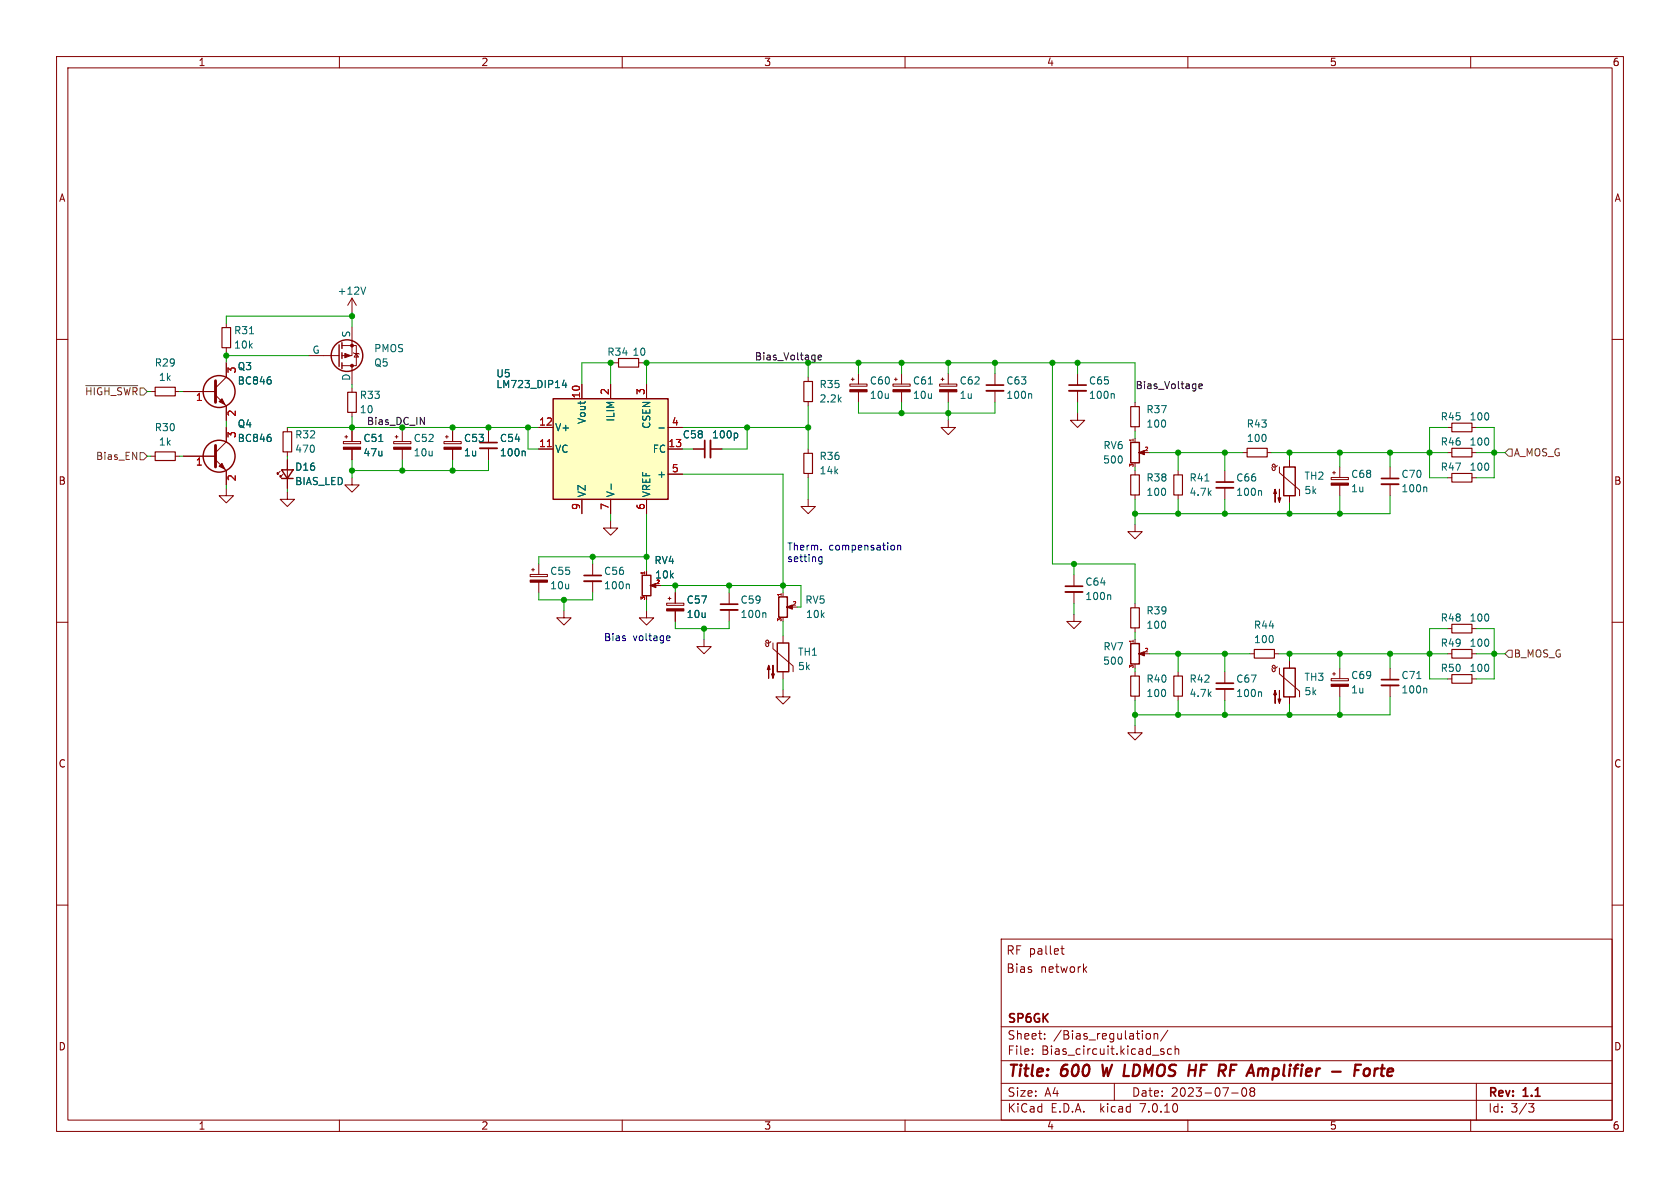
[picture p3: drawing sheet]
<svg xmlns="http://www.w3.org/2000/svg" width="297mm" height="210mm" viewBox="0 0 297 210" stroke-linecap="round" stroke-linejoin="round" font-family="sans-serif">
<g fill="none" stroke="#840000" stroke-width=".18">
<path d="M10 10h277v190h-277zM12 12h273v186h-273zM60 10v2M110 10v2M160 10v2M210 10v2M260 10v2M10 60h2M40 57.2v.7M62.2 57.8v5.1h-1.7M62.2 52.7l-.7 1.3M62.2 52.7v2.5"/>
<path d="M62.2 52.7l.8 1.3M285 60h2M26.7 69.2h.7M31 69.2h.7M32.4 69.2h5.7M38.1 69.9l1.9 1.9v2.5M40 75.6v2.5l-1.9 1.9M40 61.5v.7M40 64.1v2.6l-1.9 1.9M50.8 75.6v.7M50.8 79.9v.7M54.6 62.9h5.3"/>
<path d="M60.5 61.1h2.5v3.5h-2.5M60.7 78.1h3.1v.3h-3.1zM61 77.2h.5M61.2 77v.5M62.2 64.6v3.3M62.2 68.6v.7M62.2 72.9v.8M62.2 76.2v1.9M62.2 79.4v1.9M62.5 62.4l.1 .1h.8l.1 .1M63 62.5l.4 .6h-.8zM69.6 78.1h3v.3h-3z"/>
<path d="M69.8 77.2h.6M70.1 77v.5M71.1 76.2v1.9M71.1 79.4v1.9M78.5 78.1h3v.3h-3zM78.7 77.2h.5M79 77v.5M80 76.2v1.9M80 79.4v1.9M86.4 76.2v2M86.4 79.2v2.1M95.2 79.4h2.6"/>
<path d="M95.2 75.6h2.6M102.9 67.9v2.6M107.9 67.9v2.6M108.6 64.1h.7M112.9 64.1h.8M114.3 67.9v2.6M118.1 79.4h2.5M118.1 75.6h2.5M122.6 79.4h2M125.6 79.4h2M142.9 66.7v.7M142.9 71v.8"/>
<path d="M142.9 79.4v.7M150.2 67.9h3.1v.4h-3.1zM150.5 67.1h.5M150.7 66.8v.5M151.8 66v1.9M151.8 69.3v1.8M157.9 67.9h3v.4h-3zM158.1 67.1h.5M158.4 66.8v.5M159.4 66v1.9M159.4 69.3v1.8M166.1 67.9h3.1v.4h-3.1z"/>
<path d="M166.4 67.1h.5M166.6 66.8v.5M167.6 74.3v1.3h1.3l-1.3 1.2-1.2-1.2h1.2M167.6 66v1.9M167.6 69.3v1.8M175.9 66v2.1M175.9 69.1v2M190.5 73v1.3h1.3l-1.3 1.3-1.3-1.3h1.3M190.5 66v2.1M190.5 69.1v2M200.7 71.1v.8M200.7 75.4v.8"/>
<path d="M200.7 77.5v.6M255.9 75.6h.8M260.2 75.6h.8M26.7 80.6h.7M31 80.6h.7M32.4 80.6h5.7M38.1 81.3l1.9 1.9v2.5M40 86.4v1.2h1.3l-1.3 1.3-1.3-1.3h1.3M49.5 83.3l-.5 .5v-.2v.2h.3M50 83.8l-.5 .5v-.2v.2h.3M50.8 87v1.3h1.3l-1.3 1.2-1.3-1.2h1.3M50.8 81.3v5.1"/>
<path d="M62.2 84.5v1.2h1.3l-1.3 1.3-1.2-1.3h1.2M95.2 99.7v1.8M102.9 88.3v2.5M104.8 99.7v2M107.9 92.1v1.2h1.3l-1.3 1.3-1.2-1.3h1.2M107.9 88.3v2.5M114.3 88.3v2.5M118.1 83.8h2.5M142.9 88.3v1.2h1.2l-1.2 1.3-1.3-1.3h1.3M142.9 83.7v.8M200.7 92.7v1.3h1.2l-1.2 1.3-1.3-1.3h1.3M200.7 83.2v.7"/>
<path d="M200.7 87.5v.8M202.2 80h1M208.3 83.2v.7M208.3 87.5v.8M216.5 83.2v2M216.5 86.2v2.1M219.7 80h.8M224 80h.8M225.8 82.3l-.2 .2-.4 .1-.2-.2v-.2l.2-.2 .2 .2v.8l-.1 .2-.3-.1-.2-.4M226.2 82.6v1l3.5 3v1M228 81.3v1.3M228 87.6v1.3"/>
<path d="M235.3 84.4h3.1v.4h-3.1zM235.6 83.6h.5M235.8 83.3v.5M236.9 82.6v1.8M236.9 85.8v1.8M245.7 82.6v2M245.7 85.6v2M255.9 80h.8M255.9 84.5h.8M260.2 80h.8M260.2 84.5h.8M10 110h2"/>
<path d="M93.7 101.5h3.1v.4h-3.1zM94 100.7h.5M94.2 100.5v.5M95.2 102.9v1.9M99.7 108v1.2h1.3l-1.3 1.3-1.3-1.3h1.3M104.8 102.7v2.1M114.3 108v1.2h1.3l-1.3 1.3-1.3-1.3h1.3M114.3 101v.6M115.8 103.5h1M117.9 106.6h3v.4h-3zM118.1 105.8h.5M118.4 105.5v.5"/>
<path d="M119.4 104.8v1.8M119.4 108v1.9M124.5 113v1.3h1.2l-1.2 1.3-1.3-1.3h1.3M128.9 104.8v2M128.9 107.8v2.1M136.3 113.4l-.3 .2-.3 .1-.3-.1v-.3l.3-.1 .2 .1v.8l-.2 .2-.2-.1-.2-.4M136.7 113.7v1l3.5 3v1M138.4 104.8v.6M138.4 112.4v1.3M138.4 118.7v1.3M140 107.3h1M189.9 108.6v1.3h1.2l-1.2 1.2-1.3-1.2h1.3"/>
<path d="M189.9 101.6v2M189.9 104.6v2.1M200.7 106.7v.7M200.7 111v.8M200.7 113v.7M200.7 118.7v.8M202.2 115.6h1M208.3 118.7v.8M216.5 118.7v2.1M221 115.6h.7M225.3 115.6h.8M225.8 117.9l-.2 .2h-.4l-.2-.1v-.3l.2-.1 .2 .2v.7l-.1 .2h-.3l-.2-.5"/>
<path d="M226.2 118.1v1l3.5 3.1v1M228 116.8v1.3M235.3 120h3.1v.3h-3.1zM235.6 119.1h.5M235.8 118.9v.5M236.9 118.1v1.9M245.7 118.1v2M255.9 115.6h.8M255.9 111.1h.8M260.2 115.6h.8M260.2 111.1h.8M285 110h2"/>
<path d="M138.4 121.9v1.3h1.3l-1.3 1.3-1.2-1.3h1.2M200.7 128.3v1.2h1.2l-1.2 1.3-1.3-1.3h1.3M200.7 123.1v.7M208.3 123.1v.7M216.5 121.8v2M228 123.2v1.3M236.9 121.3v1.9M245.7 121.2v2M255.9 120h.8M260.2 120h.8M10 160h2M285 160h2"/>
<path d="M177 166h108v32h-108zM187.5 167.7h.6M187.8 167.2v1.3l.3 .2M191.7 171.3l.4 .6M192.1 170.9l-.6 .6M60 198v2M110 198v2M160 198v2M177 194.5h108M177 191.5h108M177 187.5h108M177 181.5h108"/>
<path d="M182.5 186.3v.1M182.5 185.5v.1M184.7 183.6v.1M184.7 182.8v.1M197 191.5v3M202.7 182.8l.2-.1 .4 .1 .1 .6-.2 .2-.3 .1-.2-.1zM204 182.8l.2-.1 .4 .1 .1 .9M204 182.7v1M205.2 185.7l.6 .4-.2 .3-.4-.1M205.7 185.5l-.3-.1-.2 .2M206.5 182.1l-1.3 2M207.1 185.5l-.4-.1-.3 .3v.4l.1 .2h.6"/>
<path d="M207.7 185.5l.3-.1 .3 .1 .1 .9M207.7 184.9v1.5M210 198v2M217.7 193.2h1.2M219.7 192.4l.2-.1a.81 .81 0 0 1 .6 .6 .81 .81 0 0 1-.3 .8l-.2 .1a.81 .81 0 0 1-.3-1.4zM221.2 192.9l-.2-.2 .2-.4 .5 .1 .1 .2-.3 .3M221.2 192.9l-.2 .3v.3l.2 .3 .5-.1 .1-.2-.1-.4-.2-.2M221.2 192.9h.3M260 198v2M261 191.5v6.5M270.2 195.1h1l-.5 .6 .4 .1 .1 .5-.3 .3h-.4"/>
</g>
<path d="M194.9 188.2l.2 2 .6-1.4M217.5 189.2h.7M218.6 188.2h-1l-.2 2M223.7 188.9h.2M240.6 188.2h-1l-.2 2M241.4 189l.2-.1 .4 .1M243.1 188.9l-.2 1.3M243.7 188.9l-.4 .1-.3 .3M244 188.9h.8M244.4 188.2l-.2 1.7 .2 .3" fill="none" stroke="#840000" stroke-width=".4"/>
<path d="M84.8 79.2h3.1M125.6 77.9v3M174.4 69.1h3M189 69.1h3M215 86.2h3.1M244.2 85.6h3.1M103.3 102.7h3M127.4 107.8h3M188.3 104.6h3.1M215 121.8h3.1M244.2 121.2h3.1" fill="none" stroke="#840000" stroke-width=".33"/>
<path d="M84.8 78.2h3.1M124.6 77.9v3M174.4 68.1h3M189 68.1h3M215 85.2h3.1M244.2 84.6h3.1M103.3 101.7h3M127.4 106.8h3M188.3 103.6h3.1M215 120.8h3.1M244.2 120.1h3.1" fill="none" stroke="#840000" stroke-width=".3"/>
<g fill="none" stroke="#006464" stroke-width=".18">
<path d="M44.1 59h.7M64.6 50.7l-.4 1.3M47.8 77.3l.1 .2-.1 .5M47.8 67.2l.1 .1-.1 .5M67 78h.7M92.7 79.7l.2 .2v.7M99.7 67.2l-.3 .9h.8M100 67.7v.8M116.5 75.7h1M130.2 76.6l.2 .2v.4l-.2 .2M164.1 67.9h.7M182.2 69.6l.2 .2v.6"/>
<path d="M196.8 69.6l.2 .2v.6M108 85.6v.9M213 85h.7M222.8 86.7l.2 .2v.7M252.1 86.1l.1 .2v.6M111.1 103.2l.2 .2v.7M135.2 108.3l.2 .2v.7M196.2 105.1l.2 .2v.7M250.5 120h.7M222.8 122.3l.2 .2v.6M252.1 121.7l.1 .1v.7"/>
</g>
<g fill="#840000" stroke="#840000" stroke-width=".18">
<path d="M201.3 80l1-.4v.8l-1-.4h.2z"/>
<path d="M69.6 79h3v.4h-3z"/>
<path d="M93.7 102.5h3.1v.4h-3.1z"/>
<path d="M78.5 79h3v.4h-3z"/>
<path d="M225.4 86.5l.3 .7h-.5l.2-.7v2.3z"/>
<path d="M226.2 86.5v2.3l-.3-.8h.5l-.2 .8z"/>
<path d="M235.3 85.4h3.1v.4h-3.1z"/>
<path d="M150.2 68.9h3.1v.4h-3.1z"/>
<path d="M235.3 121h3.1v.3h-3.1z"/>
<path d="M225.4 122l.3 .8h-.5l.2-.8v2.3z"/>
<path d="M226.2 122v2.3l-.3-.7h.5l-.2 .7z"/>
<path d="M201.3 115.6l1-.4v.8l-1-.4h.2z"/>
<path d="M38.7 82.4l.5-.5 .6 1z"/>
<path d="M60.7 79h3.1v.4h-3.1z"/>
<path d="M61 62.5l1 .4-1 .3z"/>
<path d="M157.9 68.9h3v.4h-3z"/>
<path d="M38.7 71l.5-.5 .6 1z"/>
<path d="M166.1 68.9h3.1v.4h-3.1z"/>
<path d="M139.1 107.3l1-.4v.8l-1-.4h.2z"/>
<path d="M135.9 117.6l.2 .8h-.5l.3-.8v2.3z"/>
<path d="M136.7 117.6v2.3l-.3-.8h.5l-.2 .8z"/>
<path d="M117.9 107.6h3v.4h-3z"/>
<path d="M114.9 103.5l1.1-.4v.8l-1.1-.4h.3z"/>
<circle cx="62.2" cy="61.1" r=".25"/>
<circle cx="62.2" cy="64.6" r=".25"/>
</g>
<g fill="none" stroke="#840000" stroke-width=".25">
<path d="M59.9 61v3.8M60.5 60.6v1M60.5 62.4v1M60.5 64.1v1.1M97.8 70.5h20.3v17.8h-20.3zM199.9 78.2h1.5v3.6h-1.5zM49.8 83.1h2l-1 1.5zM49.8 84.6h2M226.9 82.6h2.1v5h-2.1zM113.5 101.7h1.6v3.6h-1.6zM137.4 113.7h2v5h-2zM137.7 105.5h1.5v3.6h-1.5z"/>
<path d="M199.9 113.8h1.5v3.6h-1.5zM226.9 118.1h2.1v5.1h-2.1z"/>
<circle cx="38.7" cy="69.2" r="2.82"/>
<circle cx="61.3" cy="62.9" r="2.79"/>
<circle cx="38.7" cy="80.6" r="2.82"/>
</g>
<g fill="none" stroke="#840000" stroke-width=".2">
<path d="M39.2 57.9h1.6v3.6h-1.6zM27.4 79.9h3.6v1.5h-3.6zM27.4 68.5h3.6v1.5h-3.6zM50 76.3h1.6v3.6h-1.6zM61.5 69.3h1.5v3.6h-1.5zM109.3 63.4h3.6v1.5h-3.6zM142.1 67.4h1.5v3.6h-1.5zM199.9 71.9h1.5v3.5h-1.5zM220.5 79.2h3.5v1.6h-3.5zM256.7 79.2h3.5v1.6h-3.5zM256.7 74.8h3.5v1.5h-3.5zM142.1 80.1h1.5v3.6h-1.5z"/>
<path d="M199.9 83.9h1.5v3.6h-1.5zM207.5 83.9h1.5v3.6h-1.5zM256.7 83.7h3.5v1.5h-3.5zM199.9 119.5h1.5v3.6h-1.5zM199.9 107.4h1.5v3.6h-1.5zM207.5 119.5h1.5v3.6h-1.5zM221.7 114.8h3.6v1.5h-3.6zM256.7 114.8h3.5v1.5h-3.5zM256.7 119.3h3.5v1.5h-3.5zM256.7 110.4h3.5v1.5h-3.5z"/>
</g>
<path d="M97.8 70.5h20.3v17.8h-20.3z" fill="#ffffc2" stroke="#ffffc2" stroke-width=".18"/>
<path d="M96.8 79h.7" fill="none" stroke="#a90000" stroke-width=".18"/>
<path d="M38.1 78.7v3.9M38.1 67.3v3.8" fill="none" stroke="#840000" stroke-width=".51"/>
<path d="M15.2 68.2h9.1M266.7 79.4h.6v1.2h-.6l-.6-.6zM24.8 80h.6l.6 .6-.6 .7h-.6zM266.7 114.9h.6v1.3h-.6l-.6-.6z" fill="none" stroke="#725600" stroke-width=".18"/>
<path d="M74.3 73.8l.7 1.3v-1.3M144.6 63.2l.6-.1v-.3h-.4l-.2 .2 .1 .6h.5M211.9 68.3l.7-.1-.1-.3h-.4l-.2 .1 .1 .6h.5" fill="none" stroke="#0f0f0f" stroke-width=".18"/>
<path d="M144.8 99.2l.2 .1 .3-.1M145.2 97.1v.1M145.3 98.4v1.1l-.2 .2-.3-.1M145.3 98.5l-.3-.1-.2 .2M158 96.5l.2 .1-.2 .6M158.7 96.5l.2-.1 .3 .1v.7M158.7 96.4v.8M118 112.4l.4 .1 .1 .2-.7 .1M118.4 113.2l-.4 .1" fill="none" stroke="#0000c2" stroke-width=".18"/>
<g fill="none" stroke="#009600" stroke-width=".18">
<path d="M62.2 55.2v2.6M62.2 55.9h-22.2v1.3M31.7 69.2h.7M40 62.2v1.9M40 74.3v1.3M40 62.9h14.6M50.8 75.6h44.4M62.2 67.9v.7M62.2 73.7v2.5M71.1 75.6v.6M80 75.6v.6M86.4 75.6v.6"/>
<path d="M93.3 75.6v3.8h1.9M107.9 64.1v3.8M108.6 64.1h-5.7v3.8M113.7 64.1h87v7M114.3 64.1v3.8M120.6 75.6h22.3M120.6 79.4h2M132.1 75.6v3.8h-4.5M142.9 64.1v2.6M142.9 71.8v7.6M151.8 71.1v1.9h24.1v-1.9M151.8 64.1v1.9"/>
<path d="M159.4 64.1v1.9M159.4 71.1v1.9M167.6 64.1v1.9M167.6 71.1v3.2M175.9 64.1v1.9M186.1 64.1v35.6h14.6v7M190.5 64.1v1.9M190.5 71.1v1.9M200.7 76.2v1.3M255.9 75.6h-3.2v8.9h3.2M261 75.6h3.2v8.9h-3.2M26 80.6h.7"/>
<path d="M31.7 80.6h.7M40 85.7v.7M50.8 80.6v.7M50.8 86.4v.6M62.2 81.3v3.2M71.1 81.3v1.9M80 81.3v1.9M86.4 81.3v1.9h-24.2M104.8 98.4v1.3M107.9 90.8v1.3M114.3 90.8v10.2M114.3 98.4h-19.1v1.3"/>
<path d="M120.6 83.8h17.8v21M142.9 84.5v3.8M189.9 99.7v1.9M200.7 82.6v.6M200.7 88.3v4.4M203.2 80h16.5M208.3 80v3.2M208.3 88.3v2.5M216.5 80v3.2M216.5 88.3v2.5M224.8 80h31.1M228 80v1.3"/>
<path d="M228 88.9v1.9M236.9 80v2.6M236.9 87.6v3.2M245.7 87.6v3.2h-45M245.7 80v2.6M261 80h5.1M95.2 104.8v1.2h9.6v-1.2M99.7 106v2M114.3 106v2M116.8 103.5h24.8v3.8h-.6M119.4 109.9v1.2h9.5v-1.2M119.4 103.5v1.3"/>
<path d="M124.5 111.1v1.9M128.9 103.5v1.3M138.4 109.9v2.5M189.9 106.7v1.9M200.7 111.8v1.2M200.7 118.1v.6M203.2 115.6h17.8M208.3 115.6v3.1M216.5 115.6v3.1M226.1 115.6h29.8M228 115.6v1.2M236.9 115.6v2.5"/>
<path d="M245.7 115.6v2.5M255.9 111.1h-3.2v8.9h3.2M261 111.1h3.2v8.9h-3.2M261 115.6h5.1M138.4 120v1.9M200.7 123.8v4.5M208.3 123.8v2.6M216.5 123.8v2.6M228 124.5v1.9M236.9 123.2v3.2M245.7 123.2v3.2h-45"/>
</g>
<g fill="#009600" stroke="#009600" stroke-width=".18">
<circle cx="167.6" cy="64.1" r=".46"/>
<circle cx="175.9" cy="64.1" r=".46"/>
<circle cx="186.1" cy="64.1" r=".46"/>
<circle cx="190.5" cy="64.1" r=".46"/>
<circle cx="167.6" cy="73" r=".46"/>
<circle cx="216.5" cy="90.8" r=".46"/>
<circle cx="216.5" cy="80" r=".46"/>
<circle cx="252.7" cy="80" r=".46"/>
<circle cx="236.9" cy="80" r=".46"/>
<circle cx="236.9" cy="90.8" r=".46"/>
<circle cx="264.2" cy="115.6" r=".46"/>
<circle cx="228" cy="90.8" r=".46"/>
<circle cx="228" cy="80" r=".46"/>
<circle cx="245.7" cy="80" r=".46"/>
<circle cx="264.2" cy="80" r=".46"/>
<circle cx="228" cy="126.4" r=".46"/>
<circle cx="236.9" cy="126.4" r=".46"/>
<circle cx="236.9" cy="115.6" r=".46"/>
<circle cx="245.7" cy="115.6" r=".46"/>
<circle cx="252.7" cy="115.6" r=".46"/>
<circle cx="228" cy="115.6" r=".46"/>
<circle cx="200.7" cy="126.4" r=".46"/>
<circle cx="208.3" cy="126.4" r=".46"/>
<circle cx="216.5" cy="115.6" r=".46"/>
<circle cx="216.5" cy="126.4" r=".46"/>
<circle cx="208.3" cy="115.6" r=".46"/>
<circle cx="200.7" cy="90.8" r=".46"/>
<circle cx="208.3" cy="90.8" r=".46"/>
<circle cx="208.3" cy="80" r=".46"/>
<circle cx="189.9" cy="99.7" r=".46"/>
<circle cx="93.3" cy="75.6" r=".46"/>
<circle cx="71.1" cy="83.2" r=".46"/>
<circle cx="80" cy="75.6" r=".46"/>
<circle cx="80" cy="83.2" r=".46"/>
<circle cx="104.8" cy="98.4" r=".46"/>
<circle cx="86.4" cy="75.6" r=".46"/>
<circle cx="99.7" cy="106" r=".46"/>
<circle cx="107.9" cy="64.1" r=".46"/>
<circle cx="114.3" cy="64.1" r=".46"/>
<circle cx="132.1" cy="75.6" r=".46"/>
<circle cx="142.9" cy="75.6" r=".46"/>
<circle cx="151.8" cy="64.1" r=".46"/>
<circle cx="159.4" cy="64.1" r=".46"/>
<circle cx="159.4" cy="73" r=".46"/>
<circle cx="119.4" cy="103.5" r=".46"/>
<circle cx="138.4" cy="103.5" r=".46"/>
<circle cx="124.5" cy="111.1" r=".46"/>
<circle cx="128.9" cy="103.5" r=".46"/>
<circle cx="114.3" cy="98.4" r=".46"/>
<circle cx="62.2" cy="75.6" r=".46"/>
<circle cx="62.2" cy="55.9" r=".46"/>
<circle cx="62.2" cy="83.2" r=".46"/>
<circle cx="40" cy="62.9" r=".46"/>
</g>
<g font-size="2.8" fill="#840000">
<text x="178" y="190.9">Title:</text>
<text x="187.7" y="190.9">600</text>
<text x="195.7" y="190.9">W LDMOS</text>
<text x="212.5" y="190.9">HF</text>
<text x="218.7" y="190.9">RF</text>
<text x="224.7" y="190.9">Amplifier</text>
<text x="240.3" y="190.9">-</text>
<text x="245.1" y="190.9">Forte</text>
</g>
<g font-size="2.1" fill="#840000">
<text x="177.8" y="169">RF pallet</text>
<text x="177.8" y="172.2">Bias</text>
<text x="183.9" y="172.2">network</text>
<text x="178" y="184">Sheet:</text>
<text x="178" y="181.2">SP6GK</text>
<text x="186.2" y="184">/Bias_regulation/</text>
<text x="178" y="186.7">File:</text>
<text x="184.1" y="186.7">Bias_circuit.kicad_sch</text>
<text x="178" y="196.9">KiCad</text>
<text x="178" y="194.1">Size:</text>
<text x="184.7" y="194.1">A4</text>
<text x="185.7" y="196.9">E.D.A.</text>
<text x="194.6" y="196.9">kicad</text>
<text x="200" y="194.1">Date:</text>
<text x="201.8" y="196.9">7.0.10</text>
<text x="207" y="194.1">2023-07-08</text>
<text x="263" y="194.3">Rev:</text>
<text x="263" y="196.9">Id:</text>
<text x="267.1" y="196.9">3/3</text>
<text x="269.4" y="194.3">1.1</text>
</g>
<g font-size="1.8" fill="#840000">
<text x="35" y="11.9">1</text>
<text x="85" y="11.9">2</text>
<text x="135" y="11.9">3</text>
<text x="185" y="11.9">4</text>
<text x="235" y="11.9">5</text>
<text x="285" y="11.9">6</text>
<text x="10.3" y="35.9">A</text>
<text x="285.3" y="35.9">A</text>
<text x="10.3" y="85.9">B</text>
<text x="285.3" y="85.9">B</text>
<text x="10.3" y="135.9">C</text>
<text x="285.3" y="135.9">C</text>
<text x="10.3" y="185.9">D</text>
<text x="285.3" y="185.9">D</text>
<text x="35" y="199.9">1</text>
<text x="85" y="199.9">2</text>
<text x="135" y="199.9">3</text>
<text x="185" y="199.9">4</text>
<text x="235" y="199.9">5</text>
<text x="285" y="199.9">6</text>
</g>
<g font-size="1.8" fill="#006464">
<text x="59.6" y="52.3">+12V</text>
<text x="41.3" y="59.3">R31</text>
<text x="62" y="59.8" transform="rotate(-90 62 59.8)">S</text>
<text x="27.3" y="65">R29</text>
<text x="41.3" y="61.8">10k</text>
<text x="41.9" y="65.6">Q3</text>
<text x="55.1" y="62.6">G</text>
<text x="66" y="65">Q5</text>
<text x="66" y="62.5">PMOS</text>
<text x="107.3" y="63.1">R34</text>
<text x="111.7" y="63.1">10</text>
<text x="28" y="67.5">1k</text>
<text x="41.9" y="68.2">BC846</text>
<text x="62" y="67.4" transform="rotate(-90 62 67.4)">D</text>
<text x="63.5" y="70.7">R33</text>
<text x="87.6" y="66.9">U5</text>
<text x="87.6" y="68.8">LM723_DIP14</text>
<text x="144.8" y="71.3">2.2k</text>
<text x="144.8" y="68.8">R35</text>
<text x="153.7" y="68.2">C60</text>
<text x="153.7" y="70.7">10u</text>
<text x="161.3" y="68.2">C61</text>
<text x="161.3" y="70.7">10u</text>
<text x="169.6" y="70.7">1u</text>
<text x="169.6" y="68.2">C62</text>
<text x="177.8" y="70.7">100n</text>
<text x="177.8" y="68.2">C63</text>
<text x="192.4" y="70.7">100n</text>
<text x="192.4" y="68.2">C65</text>
<text x="27.3" y="76.4">R30</text>
<text x="41.9" y="75.8">Q4</text>
<text x="52.1" y="77.7">R32</text>
<text x="98" y="76.4">V+</text>
<text x="103.7" y="75.1" transform="rotate(-90 103.7 75.1)">Vout</text>
<text x="108.8" y="74.6" transform="rotate(-90 108.8 74.6)">ILIM</text>
<text x="115.2" y="75.9" transform="rotate(-90 115.2 75.9)">CSEN</text>
<text x="120.6" y="77.7">C58</text>
<text x="125.8" y="77.7">100p</text>
<text x="202.6" y="75.8">100</text>
<text x="202.6" y="73.3">R37</text>
<text x="220.3" y="75.8">R43</text>
<text x="254.6" y="74.5">R45</text>
<text x="259.7" y="74.5">100</text>
<text x="28" y="79">1k</text>
<text x="41.9" y="78.3">BC846</text>
<text x="52.1" y="80.2">470</text>
<text x="52.1" y="83.4">D16</text>
<text x="64.1" y="78.3">C51</text>
<text x="64.1" y="80.9">47u</text>
<text x="73" y="78.3">C52</text>
<text x="73" y="80.9">10u</text>
<text x="81.9" y="80.9">1u</text>
<text x="81.9" y="78.3">C53</text>
<text x="88.3" y="80.9">100n</text>
<text x="88.3" y="78.3">C54</text>
<text x="98" y="80.2">VC</text>
<text x="115.3" y="80.2">FC</text>
<text x="144.8" y="81.5">R36</text>
<text x="194.9" y="82.1">500</text>
<text x="195" y="79.6">RV6</text>
<text x="220.3" y="78.3">100</text>
<text x="254.6" y="79">R46</text>
<text x="254.6" y="83.4">R47</text>
<text x="259.7" y="79">100</text>
<text x="259.7" y="83.4">100</text>
<text x="52.1" y="86">BIAS_LED</text>
<text x="103.7" y="88" transform="rotate(-90 103.7 88)">VZ</text>
<text x="108.8" y="88" transform="rotate(-90 108.8 88)">V-</text>
<text x="115.2" y="88" transform="rotate(-90 115.2 88)">VREF</text>
<text x="116.1" y="84.7">+</text>
<text x="144.8" y="84">14k</text>
<text x="202.6" y="87.9">100</text>
<text x="202.6" y="85.3">R38</text>
<text x="210.2" y="87.9">4.7k</text>
<text x="210.2" y="85.3">R41</text>
<text x="218.4" y="87.9">100n</text>
<text x="218.4" y="85.3">C66</text>
<text x="230.5" y="85">TH2</text>
<text x="230.5" y="87.5">5k</text>
<text x="238.8" y="87.2">1u</text>
<text x="238.8" y="84.7">C68</text>
<text x="247.7" y="87.2">100n</text>
<text x="247.7" y="84.7">C70</text>
<text x="97.2" y="101.8">C55</text>
<text x="106.7" y="101.8">C56</text>
<text x="115.6" y="99.9">RV4</text>
<text x="97.2" y="104.4">10u</text>
<text x="106.7" y="104.4">100n</text>
<text x="115.7" y="102.5">10k</text>
<text x="121.3" y="106.9">C57</text>
<text x="130.8" y="106.9">C59</text>
<text x="142.3" y="106.9">RV5</text>
<text x="191.8" y="106.3">100n</text>
<text x="191.8" y="103.7">C64</text>
<text x="121.3" y="109.4">10u</text>
<text x="130.8" y="109.4">100n</text>
<text x="142.4" y="109.4">10k</text>
<text x="202.6" y="111.4">100</text>
<text x="202.6" y="108.8">R39</text>
<text x="221.6" y="111.4">R44</text>
<text x="221.6" y="113.9">100</text>
<text x="254.6" y="110.1">R48</text>
<text x="259.7" y="110.1">100</text>
<text x="141" y="116.1">TH1</text>
<text x="141" y="118.7">5k</text>
<text x="194.9" y="117.7">500</text>
<text x="195" y="115.2">RV7</text>
<text x="254.6" y="114.5">R49</text>
<text x="254.6" y="119">R50</text>
<text x="259.7" y="114.5">100</text>
<text x="259.7" y="119">100</text>
<text x="202.6" y="123.4">100</text>
<text x="202.6" y="120.9">R40</text>
<text x="210.2" y="123.4">4.7k</text>
<text x="210.2" y="120.9">R42</text>
<text x="218.4" y="123.4">100n</text>
<text x="218.4" y="120.9">C67</text>
<text x="230.5" y="120.6">TH3</text>
<text x="230.5" y="123.1">5k</text>
<text x="238.8" y="122.8">1u</text>
<text x="238.8" y="120.2">C69</text>
<text x="247.7" y="122.8">100n</text>
<text x="247.7" y="120.2">C71</text>
</g>
<g font-size="1.8" fill="#009600">
<text x="133.3" y="63.8">Bias_Voltage</text>
<text x="14.9" y="70.1">~{HIGH_SWR}</text>
<text x="64.8" y="75.2">Bias_DC_IN</text>
</g>
<g font-size="1.8" fill="#a90000">
<text x="34.5" y="71.2">1</text>
<text x="42" y="66.1" transform="rotate(-90 42 66.1)">3</text>
<text x="102.6" y="70.5" transform="rotate(-90 102.6 70.5)">10</text>
<text x="107.7" y="69.9" transform="rotate(-90 107.7 69.9)">2</text>
<text x="114" y="69.9" transform="rotate(-90 114 69.9)">3</text>
<text x="42" y="77.5" transform="rotate(-90 42 77.5)">3</text>
<text x="42" y="73.7" transform="rotate(-90 42 73.7)">2</text>
<text x="95.2" y="75.3">12</text>
<text x="118.7" y="75.3">4</text>
<text x="34.5" y="82.6">1</text>
<text x="95.2" y="79.1">11</text>
<text x="118.1" y="79.1">13</text>
<text x="118.7" y="83.6">5</text>
<text x="42" y="85.2" transform="rotate(-90 42 85.2)">2</text>
<text x="102.6" y="90.2" transform="rotate(-90 102.6 90.2)">9</text>
<text x="107.7" y="90.2" transform="rotate(-90 107.7 90.2)">7</text>
<text x="114" y="90.2" transform="rotate(-90 114 90.2)">6</text>
</g>
<g font-size="1.8" fill="#0f0f0f">
<text x="200.7" y="68.9">Bias_Voltage</text>
<text x="63.5" y="73.3">10</text>
</g>
<g font-size="1.8" fill="#725600">
<text x="16.9" y="81.5">Bias_EN</text>
<text x="267.5" y="80.9">A_MOS_G</text>
<text x="267.5" y="116.4">B_MOS_G</text>
</g>
<g font-size="1.8" fill="#0000c2">
<text x="139.1" y="97.4">Therm.</text>
<text x="139.1" y="99.4">setting</text>
<text x="146.5" y="97.4">compensation</text>
<text x="106.7" y="113.4">Bias</text>
<text x="111.9" y="113.4">voltage</text>
</g>
<g font-size=".9" fill="#a90000">
<text x="200.4" y="82.7" transform="rotate(-90 200.4 82.7)">3</text>
<text x="200.4" y="78.2" transform="rotate(-90 200.4 78.2)">1</text>
<text x="202.3" y="79.8">2</text>
<text x="114" y="101.7" transform="rotate(-90 114 101.7)">1</text>
<text x="114" y="106.2" transform="rotate(-90 114 106.2)">3</text>
<text x="115.9" y="103.3">2</text>
<text x="138.2" y="105.5" transform="rotate(-90 138.2 105.5)">1</text>
<text x="140" y="107.1">2</text>
<text x="138.2" y="110" transform="rotate(-90 138.2 110)">3</text>
<text x="200.4" y="113.8" transform="rotate(-90 200.4 113.8)">1</text>
<text x="200.4" y="118.2" transform="rotate(-90 200.4 118.2)">3</text>
<text x="202.3" y="115.3">2</text>
</g>
</svg>
